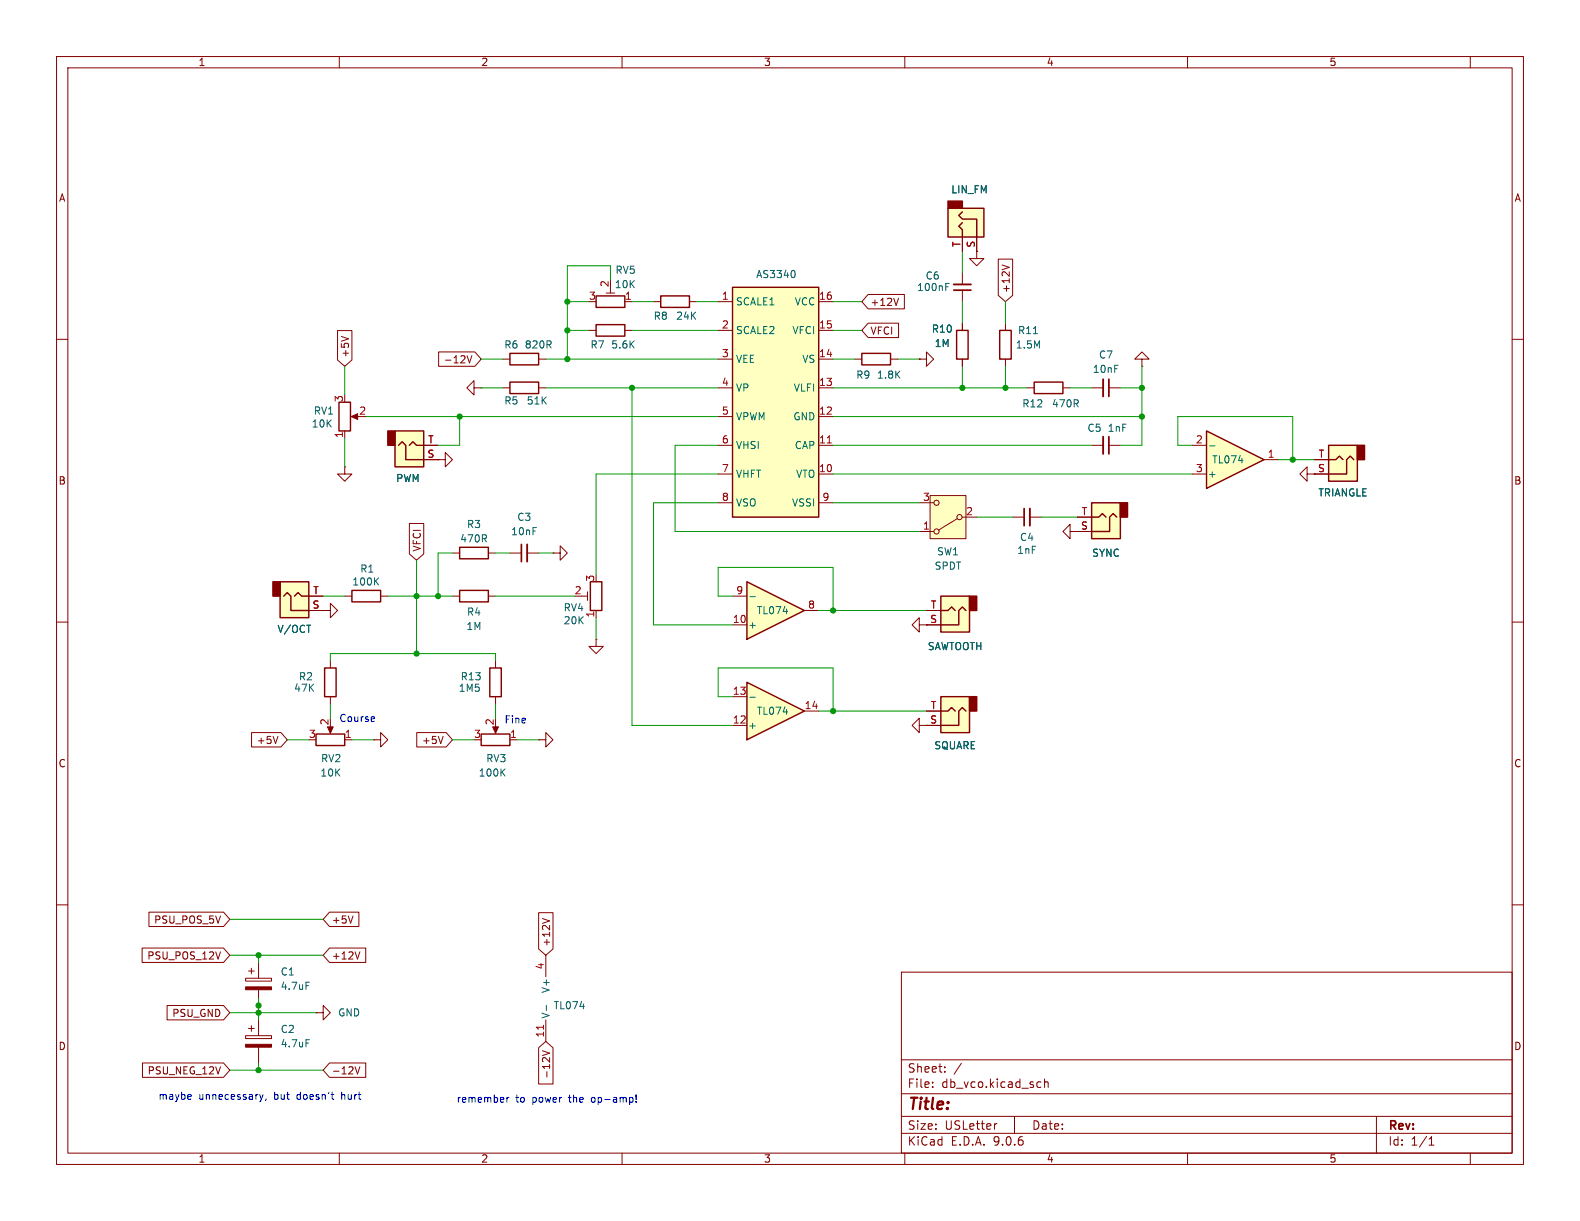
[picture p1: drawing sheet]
<svg xmlns="http://www.w3.org/2000/svg" width="279mm" height="216mm" viewBox="0 0 279 216" stroke-linecap="round" stroke-linejoin="round" font-family="sans-serif">
<g fill="none" stroke="#840000" stroke-width=".18">
<path d="M10 10h259.4v195.9h-259.4zM12 12h255.4v191.9h-255.4zM60 10v2M110 10v2M160 10v2M210 10v2M260 10v2M10 60h2M88.9 63.5h1.3M95.2 63.5h1.3M267.4 60h2M10 110h2"/>
<path d="M267.4 110h2M10 160h2M159.4 171.9h108v32h-108zM267.4 160h2M159.4 197.4h108M159.4 193.4h108M159.4 187.4h108M164.9 192.1v.2M164.9 191.4v.1M167.1 189.4v.2M167.1 188.7v.1M170 188l-1.3 1.9"/>
<path d="M176.3 198.7l-.3 .1M179.4 197.4v3M183.6 191.3l.5 .1M184.1 192.2l-.5 .1M184.7 191.4l.2-.1 .4 .1 .1 .9M184.7 190.8v1.5M243.4 197.4v6.5M60 203.9v2M110 203.9v2M159.4 200.4h108M160 203.9v2M210 203.9v2"/>
<path d="M252.7 202.5h.9M252.7 201.4l.4-.4v1.5M260 203.9v2"/>
</g>
<path d="M90.2 62.5h5v2h-5z" fill="none" stroke="#840000" stroke-width=".25"/>
<path d="M129.5 50.8h15.3v40.6h-15.3z" fill="#ffffc2"/>
<path d="M129.5 50.8h15.3v40.6h-15.3z" fill="none" stroke="#840000" stroke-width=".25"/>
<g fill="none" stroke="#840000" stroke-width=".18">
<path d="M127 53.3h2.5M127 58.4h2.5M144.8 53.3h2.5M144.8 58.4h2.5M127 63.5h2.5M127 68.6h2.5M127 73.7h2.5M127 78.7h2.5M144.8 63.5h2.5M144.8 68.6h2.5M144.8 73.7h2.5M144.8 78.7h2.5"/>
<path d="M193 78.7h2.1M196.1 78.7h2M127 83.8h2.5M127 88.9h2.5M144.8 83.8h2.5M144.8 88.9h2.5M162.6 110.5v-1.3l-1.3 1.3 1.3 1.3v-1.3h1.2M163.8 110.5h.1"/>
</g>
<path d="M146.3 78.3h.7" fill="none" stroke="#a90000" stroke-width=".18"/>
<path d="M140.4 47.9l.2 .4-.2 .7" fill="none" stroke="#006464" stroke-width=".18"/>
<path d="M196.1 77.2v3.1" fill="none" stroke="#840000" stroke-width=".3"/>
<path d="M195.1 77.2v3.1" fill="none" stroke="#840000" stroke-width=".33"/>
<path d="M166.4 105.4h5v6.4h-5z" fill="#ffffc2"/>
<path d="M171.4 105.4h1.3v2.6h-1.3z" fill="#840000" stroke="#840000" stroke-width=".25"/>
<path d="M166.4 105.4h5v6.4h-5zM166.4 108h1.2l.7-.7 .6 .7M170.8 108l-.6-.7-.7 .7v2.5h-3.1" fill="none" stroke="#840000" stroke-width=".25"/>
<path d="M163.8 110.5h2.6M163.8 108h2.6" fill="none" stroke="#840000" stroke-width=".18"/>
<path d="M164.5 87.6h6.3v7.7h-6.3z" fill="#ffffc2"/>
<g fill="none" stroke="#840000" stroke-width=".18">
<path d="M162.6 94h2.5M162.6 88.9h2.5M164.5 87.6h6.3v7.7h-6.3zM169.3 91.7l-3.3 2M170.2 91.4h2.5"/>
<circle cx="165.6" cy="94" r=".46"/>
<circle cx="165.6" cy="88.9" r=".46"/>
<circle cx="169.7" cy="91.4" r=".46"/>
</g>
<path d="M213.4 76.2l10.1 5.1-10.1 5.1z" fill="#ffffc2"/>
<path d="M213.4 76.2l10.1 5.1-10.1 5.1z" fill="none" stroke="#840000" stroke-width=".25"/>
<path d="M210.8 78.7h2.6M210.8 83.8h2.6M223.5 81.3h2.6" fill="none" stroke="#840000" stroke-width=".18"/>
<path d="M213.9 78.8h1" fill="none" stroke="#006464" stroke-width=".18"/>
<path d="M132.1 102.9l10.1 5.1-10.1 5z" fill="#ffffc2"/>
<path d="M132.1 102.9l10.1 5.1-10.1 5z" fill="none" stroke="#840000" stroke-width=".25"/>
<path d="M129.5 110.5h2.6M129.5 105.4h2.6M142.2 108h2.6" fill="none" stroke="#840000" stroke-width=".18"/>
<path d="M132.6 105.5h1" fill="none" stroke="#006464" stroke-width=".18"/>
<path d="M132.1 120.7l10.1 5-10.1 5.1z" fill="#ffffc2"/>
<path d="M176.8 58.4h2v5.1h-2zM90.2 67.6h5v2h-5zM152.4 62.5h5.1v2h-5.1zM132.1 120.7l10.1 5-10.1 5.1z" fill="none" stroke="#840000" stroke-width=".25"/>
<path d="M177.8 57.2v1.2M88.9 68.6h1.3M95.2 68.6h1.3M151.1 63.5h1.3M157.5 63.5h1.2M177.8 63.5v1.3M231.1 83.8v-1.2l-1.2 1.2 1.2 1.3v-1.3h1.3M232.4 83.8h.1M129.5 128.3h2.6M129.5 123.2h2.6M142.2 125.7h2.6" fill="none" stroke="#840000" stroke-width=".18"/>
<path d="M182.7 59h.8M132.6 123.3h1" fill="none" stroke="#006464" stroke-width=".18"/>
<path d="M234.9 78.7h5.1v6.4h-5.1z" fill="#ffffc2"/>
<path d="M240 78.7h1.3v2.6h-1.3z" fill="#840000" stroke="#840000" stroke-width=".25"/>
<path d="M105.4 52.3h5.1v2.1h-5.1zM59.9 71.1h2.1v5.1h-2.1zM234.9 78.7h5.1v6.4h-5.1zM234.9 81.3h1.3l.7-.7 .6 .7M239.4 81.3l-.6-.7-.7 .7v2.5h-3.2" fill="none" stroke="#840000" stroke-width=".25"/>
<g fill="none" stroke="#840000" stroke-width=".18">
<path d="M107.2 51.8h1.5M107.9 50.8v1M110.5 53.3h1.3M61 76.2v1.3M62.5 73.7h1M193 68.6h2.1M196.1 68.6h2M201.9 63.5h1.3l-1.3-1.3-1.2 1.3h1.2v1.3M201.9 64.8h.1M61 82.6v1.2h1.2l-1.2 1.3-1.3-1.3h1.3M61 82.6h.1M232.4 83.8h2.5"/>
<path d="M232.4 81.3h2.5"/>
</g>
<path d="M62.1 73.7l1.1-.5v1z" fill="#840000" stroke="#840000" stroke-width=".18"/>
<path d="M196.1 67.1v3" fill="none" stroke="#840000" stroke-width=".3"/>
<path d="M195.1 67.1v3" fill="none" stroke="#840000" stroke-width=".33"/>
<path d="M167.6 36.8h6.4v5.1h-6.4z" fill="#ffffc2"/>
<path d="M167.6 35.6h2.6v1.2h-2.6z" fill="#840000" stroke="#840000" stroke-width=".25"/>
<path d="M167.6 36.8h6.4v5.1h-6.4zM170.2 39.4l-.7 .6 .7 .6v1.3M170.2 37.5l-.7 .6 .7 .6h2.5v3.2M62.2 104.4h5.1v2h-5.1zM55.9 129.8h5.1v2h-5.1z" fill="none" stroke="#840000" stroke-width=".25"/>
<path d="M170.2 41.9v2.6M172.7 41.9v2.6M61 105.4h1.2M67.3 105.4h1.3M58.4 128.3v1M61 130.8h1.2" fill="none" stroke="#840000" stroke-width=".18"/>
<path d="M57.9 128.5h1l-.5 1.2z" fill="#840000" stroke="#840000" stroke-width=".18"/>
<path d="M66.4 102.7l.6 .7M67 102.2l-.8 .7" fill="none" stroke="#006464" stroke-width=".18"/>
<path d="M49.5 102.9h5.1v6.3h-5.1z" fill="#ffffc2"/>
<path d="M48.3 102.9h1.2v2.5h-1.2z" fill="#840000" stroke="#840000" stroke-width=".25"/>
<path d="M169.2 58.4h2v5.1h-2zM182.9 67.6h5.1v2h-5.1zM49.5 102.9h5.1v6.3h-5.1zM50.2 105.4l.6-.6 .6 .6v2.6h3.2M52.1 105.4l.6-.6 .6 .6h1.3M57.4 118.1h2v5.1h-2zM81.3 104.4h5.1v2h-5.1zM86.6 118.1h2v5.1h-2zM85.1 129.8h5.1v2h-5.1z" fill="none" stroke="#840000" stroke-width=".25"/>
<g fill="none" stroke="#840000" stroke-width=".18">
<path d="M170.2 48.3v2M170.2 51.3v2M170.2 57.2v1.2M83.8 68.6v-1.3l-1.3 1.3 1.3 1.3v-1.3h1.3M85.1 68.6h.1M162.6 63.5h1.2v-1.3l1.3 1.3-1.3 1.3v-1.3M162.6 63.5h.1M170.2 63.5v1.3M181.6 68.6h1.3M188 68.6h1.2M54.6 108h2.5M54.6 105.4h2.5"/>
<path d="M57.1 108h1.3v-1.3l1.3 1.3-1.3 1.2v-1.2M57.1 108h.1M58.4 116.8v1.3M80 105.4h1.3M86.4 105.4h1.2M87.6 116.8v1.3M58.4 123.2v1.3M66 130.8h1.3v-1.3l1.3 1.3-1.3 1.3v-1.3M66 130.8h.1M87.6 123.2v1.3M87.6 128.3v1M90.2 130.8h1.2"/>
<path d="M95.2 130.8h1.3v-1.3l1.3 1.3-1.3 1.3v-1.3M95.2 130.8h.1"/>
</g>
<path d="M87.1 128.5h1l-.5 1.2z" fill="#840000" stroke="#840000" stroke-width=".18"/>
<path d="M167.2 50.7h.5M167.2 50.1h.7M88.8 136.5l.5 .7M89.3 136l-.7 .7" fill="none" stroke="#006464" stroke-width=".18"/>
<path d="M168.7 51.3h3" fill="none" stroke="#840000" stroke-width=".3"/>
<path d="M168.7 50.3h3" fill="none" stroke="#840000" stroke-width=".33"/>
<path d="M193 88.9h5.1v6.4h-5.1z" fill="#ffffc2"/>
<path d="M198.1 88.9h1.3v2.5h-1.3z" fill="#840000" stroke="#840000" stroke-width=".25"/>
<path d="M193 88.9h5.1v6.4h-5.1zM193 91.4h1.3l.6-.6 .7 .6M197.5 91.4l-.7-.6-.6 .6v2.6h-3.2" fill="none" stroke="#840000" stroke-width=".25"/>
<path d="M190.5 94h2.5M190.5 91.4h2.5" fill="none" stroke="#840000" stroke-width=".18"/>
<path d="M166.4 123.2h5v6.3h-5z" fill="#ffffc2"/>
<path d="M171.4 123.2h1.3v2.5h-1.3z" fill="#840000" stroke="#840000" stroke-width=".25"/>
<path d="M105.4 57.4h5.1v2h-5.1zM116.8 52.3h5.1v2.1h-5.1zM104.4 102.9h2v5.1h-2zM166.4 123.2h5v6.3h-5zM166.4 125.7h1.2l.7-.6 .6 .6M170.8 125.7l-.6-.6-.7 .6v2.6h-3.1" fill="none" stroke="#840000" stroke-width=".25"/>
<g fill="none" stroke="#840000" stroke-width=".18">
<path d="M104.1 58.4h1.3M110.5 58.4h1.3M115.6 53.3h1.2M121.9 53.3h1.3M172.7 44.5v1.2h1.3l-1.3 1.3-1.3-1.3h1.3M172.7 44.5h.1M77.5 81.3h1.2v-1.3l1.3 1.3-1.3 1.3v-1.3M77.5 81.3h.1M97.8 97.8h1.3v-1.3l1.2 1.3-1.2 1.3v-1.3M97.8 97.8h.1M179.1 91.4h2M182.1 91.4h2"/>
<path d="M189.2 94v-1.3l-1.2 1.3 1.2 1.3v-1.3h1.3M190.5 94h.1M102.9 105.4h1M103.9 104.6v1.6M105.4 113v1.3h1.3l-1.3 1.3-1.3-1.3h1.3M105.4 113h.1M105.4 108v1.2M162.6 128.3v-1.3l-1.3 1.3 1.3 1.2v-1.2h1.2M163.8 128.3h.1M163.8 128.3h2.6M163.8 125.7h2.6M43.4 173h4.6v.5h-4.6z"/>
<path d="M43.9 171.7h1.1M44.4 171.2v1M45.7 170.2v2.8M45.7 175v2.8M96.5 168.9v3.8M96.5 180.3v3.9"/>
</g>
<path d="M181.1 89.9v3.1" fill="none" stroke="#840000" stroke-width=".3"/>
<path d="M182.1 89.9v3.1" fill="none" stroke="#840000" stroke-width=".33"/>
<path d="M54.1 173.7h.6M96.6 177.8v.9" fill="none" stroke="#006464" stroke-width=".18"/>
<path d="M96.1 181.3v.7" fill="none" stroke="#a90000" stroke-width=".18"/>
<path d="M43.4 174.5h4.6v.5h-4.6z" fill="#840000" stroke="#840000" stroke-width=".18"/>
<path d="M69.8 76.2h5.1v6.4h-5.1z" fill="#ffffc2"/>
<path d="M68.6 76.2h1.2v2.5h-1.2z" fill="#840000" stroke="#840000" stroke-width=".25"/>
<path d="M69.8 76.2h5.1v6.4h-5.1zM70.5 78.7l.6-.6 .7 .6v2.6h3.1M72.4 78.7l.6-.6 .7 .6h1.2M81.3 96.8h5.1v2h-5.1z" fill="none" stroke="#840000" stroke-width=".25"/>
<g fill="none" stroke="#840000" stroke-width=".18">
<path d="M59.7 58.5h2.5v5.2l-1.2 1.1-1.3-1.1zM60.4 59.5l1.2 .4M153.5 52.1h6.4v2.5h-6.4l-1.1-1.3zM153.5 57.1h5.4v2.6h-5.4l-1.1-1.3zM158.9 52.7l-.4 1.3M170.2 41.9v2.6M170.2 57.2v1.2M172.7 44.5h.1M172.7 41.9v2.6M176.5 45.8h2.6v6.4l-1.3 1.1-1.3-1.1zM177.2 46.9l1.3 .4M74.9 78.7h2.6"/>
<path d="M77.6 62.2h6.4l1.1 1.3-1.1 1.3h-6.4zM82.6 62.9l.4 1.3 .4-1.3M162.6 63.5h.1M170.2 63.5v1.3M72.4 92.6h2.5v5.3l-1.2 1.2-1.3-1.2zM74.9 81.3h2.6M77.5 81.3h.1M80 97.8h1.3M86.4 97.8h1.2M90.2 97.8h2M93.2 97.8h2M190.5 94h.1"/>
<path d="M190.5 94h2.5M190.5 91.4h2.5M232.4 83.8h.1M232.4 81.3h2.5M232.4 83.8h2.5M54.6 108h2.5M54.6 105.4h2.5M57.1 108h.1M163.8 110.5h.1M163.8 110.5h2.6M163.8 108h2.6M44.5 129.5h5.2l1.1 1.3-1.1 1.3h-5.2z"/>
<path d="M49.2 130.2l-.5 1.3M73.7 129.5h5.2l1.1 1.3-1.1 1.3h-5.2zM78.4 130.2l-.5 1.3M163.8 128.3h.1M163.8 128.3h2.6M163.8 125.7h2.6M25.1 167.6h14.4l1.1 1.3-1.1 1.3h-14.4zM26.3 161.3h13.2l1.1 1.3-1.1 1.2h-13.2zM29.5 177.8h10l1.1 1.3-1.1 1.2h-10zM55.9 179.1h1.2v-1.3l1.3 1.3-1.3 1.2v-1.2M55.9 179.1h.1M58.3 167.6h6.4v2.6h-6.4l-1.2-1.3z"/>
<path d="M58.3 161.3h5.2v2.5h-5.2l-1.2-1.2zM62.4 162l-.4 1.2M63.6 168.3l-.4 1.3M95.2 161.4h2.6v6.4l-1.3 1.1-1.3-1.1zM95.9 162.4l1.3 .4M25.2 188h14.3l1.1 1.2-1.1 1.3h-14.3zM43.4 183.1h4.6v.5h-4.6zM43.9 181.9h1.1M44.4 181.4v1M45.7 180.3v2.8M45.7 185.2v2.8M58.3 188h6.4v2.5h-6.4l-1.2-1.3z"/>
<path d="M62.8 188.6l.4 1.3 .4-1.3M95.2 185.3l1.3-1.1 1.3 1.1v6.4h-2.6zM95.9 185.8l1.3 .4-1.3 .4"/>
</g>
<path d="M92.2 96.3v3" fill="none" stroke="#840000" stroke-width=".3"/>
<path d="M93.2 96.3v3" fill="none" stroke="#840000" stroke-width=".33"/>
<path d="M43.4 184.7h4.6v.5h-4.6z" fill="#840000" stroke="#840000" stroke-width=".18"/>
<path d="M54.1 183.8h.6" fill="none" stroke="#006464" stroke-width=".18"/>
<g fill="none" stroke="#009600" stroke-width=".18">
<path d="M100.3 53.3h3.8M100.3 58.4h3.8M107.9 49.5v-2.5h-7.6v16.5M111.8 53.3h3.8M111.8 58.4h15.2M123.2 53.3h3.8M147.3 53.3h5.1M147.3 58.4h5.1M170.2 44.5v3.8M170.2 53.3v3.9M177.8 53.3v3.9M61 64.8v5.1"/>
<path d="M61 77.5v5.1M64.8 73.7h62.2M81.3 73.7v5h-3.8M85.1 68.6h3.8M85.1 63.5h3.8M96.5 68.6h30.5M96.5 63.5h30.5M111.8 68.6v59.7h17.7M127 78.7h-7.6v15.3h43.2M147.3 68.6h34.3M147.3 73.7h54.6M147.3 78.7h45.7"/>
<path d="M147.3 63.5h3.8M158.7 63.5h3.9M170.2 64.8v3.8M177.8 64.8v3.8M189.2 68.6h3.8M198.1 68.6h3.8M201.9 64.8v13.9h-3.8M210.8 78.7h-2.5v-5h20.3v7.6M73.7 99.1v16.5M80 97.8h-2.5v7.6M87.6 97.8h2.6M95.2 97.8h2.6"/>
<path d="M127 83.8h-21.6v17.8M127 88.9h-11.4v21.6h13.9M147.3 83.8h63.5M147.3 88.9h15.3M172.7 91.4h6.4M184.1 91.4h6.4M226.1 81.3h6.3M57.1 105.4h3.9M58.4 116.8v-1.2h29.2v1.2M68.6 105.4h11.4M87.6 105.4h14M105.4 109.2v3.8"/>
<path d="M129.5 105.4h-2.5v-5.1h20.3v7.7M144.8 108h19M50.8 130.8h3.8M58.4 124.5v2.5M62.2 130.8h3.8M80 130.8h3.8M87.6 124.5v2.5M91.4 130.8h3.8M129.5 123.2h-2.5v-5.1h20.3v7.6M144.8 125.7h19M40.6 179.1h15.3M40.6 168.9h16.5"/>
<path d="M40.6 162.6h16.5M45.7 168.9v1.3M45.7 176.5v3.8M40.6 189.2h16.5M45.7 188v1.2"/>
</g>
<g fill="none" stroke="#0000c2" stroke-width=".18">
<path d="M66.1 126.7l.1 .3-.6 .2M66.2 127.5l-.1 .1M33.8 193.6v.2l-.6 .2M45.9 193.5l.3 .9M46.2 194.4l-.1 .3M46.5 193.5l-.3 .9M47.1 194.3l-.2 .3M58.6 193.5h.4M58.9 194.4h.1M89.6 194v.9M90 194l-.4 .3M112.5 194.8v.1"/>
<path d="M112.5 193.6v.8"/>
</g>
<g fill="#009600" stroke="#009600" stroke-width=".18">
<circle cx="45.7" cy="168.9" r=".46"/>
<circle cx="45.7" cy="177.8" r=".46"/>
<circle cx="45.7" cy="179.1" r=".46"/>
<circle cx="45.7" cy="189.2" r=".46"/>
<circle cx="100.3" cy="63.5" r=".46"/>
<circle cx="81.3" cy="73.7" r=".46"/>
<circle cx="100.3" cy="53.3" r=".46"/>
<circle cx="100.3" cy="58.4" r=".46"/>
<circle cx="147.3" cy="108" r=".46"/>
<circle cx="111.8" cy="68.6" r=".46"/>
<circle cx="147.3" cy="125.7" r=".46"/>
<circle cx="77.5" cy="105.4" r=".46"/>
<circle cx="73.7" cy="105.4" r=".46"/>
<circle cx="73.7" cy="115.6" r=".46"/>
<circle cx="170.2" cy="68.6" r=".46"/>
<circle cx="201.9" cy="73.7" r=".46"/>
<circle cx="177.8" cy="68.6" r=".46"/>
<circle cx="228.6" cy="81.3" r=".46"/>
<circle cx="201.9" cy="68.6" r=".46"/>
</g>
<text font-size="2.8" fill="#840000" x="160.4" y="196.8">Title:</text>
<g font-size="2.1" fill="#840000">
<text x="160.4" y="189.9">Sheet:</text>
<text x="160.4" y="192.6">File:</text>
<text x="166.5" y="192.6">db_vco.kicad_sch</text>
<text x="160.4" y="202.8">KiCad</text>
<text x="160.4" y="200">Size:</text>
<text x="167.1" y="200">USLetter</text>
<text x="168.1" y="202.8">E.D.A.</text>
<text x="175.7" y="202.8">9.0.6</text>
<text x="182.4" y="200">Date:</text>
<text x="245.4" y="200.2">Rev:</text>
<text x="245.4" y="202.8">Id:</text>
<text x="249.5" y="202.8">1/1</text>
</g>
<g font-size="1.8" fill="#840000">
<text x="35" y="11.9">1</text>
<text x="85" y="11.9">2</text>
<text x="135" y="11.9">3</text>
<text x="185" y="11.9">4</text>
<text x="235" y="11.9">5</text>
<text x="10.3" y="35.9">A</text>
<text x="267.7" y="35.9">A</text>
<text x="178.8" y="51.9" transform="rotate(-90 178.8 51.9)">+12V</text>
<text x="153.8" y="54.3">+12V</text>
<text x="153.8" y="59.4">VFCI</text>
<text x="61.9" y="63.3" transform="rotate(-90 61.9 63.3)">+5V</text>
<text x="78.4" y="64.5">-12V</text>
<text x="10.3" y="85.9">B</text>
<text x="267.7" y="85.9">B</text>
<text x="74.6" y="97.6" transform="rotate(-90 74.6 97.6)">VFCI</text>
<text x="45.3" y="131.8">+5V</text>
<text x="74.5" y="131.8">+5V</text>
<text x="10.3" y="135.9">C</text>
<text x="267.7" y="135.9">C</text>
<text x="27.2" y="163.5">PSU_POS_5V</text>
<text x="58.6" y="163.5">+5V</text>
<text x="97.5" y="167.5" transform="rotate(-90 97.5 167.5)">+12V</text>
<text x="25.9" y="169.9">PSU_POS_12V</text>
<text x="58.6" y="169.9">+12V</text>
<text x="10.3" y="185.9">D</text>
<text x="30.4" y="180">PSU_GND</text>
<text x="267.7" y="185.9">D</text>
<text x="26" y="190.2">PSU_NEG_12V</text>
<text x="58.6" y="190.2">-12V</text>
<text x="97.5" y="190.9" transform="rotate(-90 97.5 190.9)">-12V</text>
<text x="35" y="205.8">1</text>
<text x="85" y="205.8">2</text>
<text x="135" y="205.8">3</text>
<text x="185" y="205.8">4</text>
<text x="235" y="205.8">5</text>
</g>
<g font-size="1.8" fill="#006464">
<text x="168.1" y="34.4">LIN_FM</text>
<text x="108.6" y="51.2">10K</text>
<text x="108.7" y="48.6">RV5</text>
<text x="133.6" y="49.4">AS3340</text>
<text x="162.1" y="51.7">100nF</text>
<text x="163.6" y="49.6">C6</text>
<text x="115.5" y="56.7">R8</text>
<text x="119.5" y="56.7">24K</text>
<text x="130" y="54.2">SCALE1</text>
<text x="130" y="59.3">SCALE2</text>
<text x="140" y="59.3">VFCI</text>
<text x="140.4" y="54.2">VCC</text>
<text x="164.7" y="59">R10</text>
<text x="179.9" y="59.3">R11</text>
<text x="89.1" y="61.8">R6</text>
<text x="92.7" y="61.8">820R</text>
<text x="104.3" y="61.8">R7</text>
<text x="108" y="61.8">5.6K</text>
<text x="130" y="64.4">VEE</text>
<text x="141.8" y="64.4">VS</text>
<text x="165.2" y="61.6">1M</text>
<text x="179.5" y="61.8">1.5M</text>
<text x="194.2" y="63.6">C7</text>
<text x="89.1" y="71.7">R5</text>
<text x="93" y="71.7">51K</text>
<text x="130" y="69.4">VP</text>
<text x="140.3" y="69.4">VLFI</text>
<text x="151.3" y="67.2">R9</text>
<text x="155" y="67.2">1.8K</text>
<text x="193.2" y="66.1">10nF</text>
<text x="55" y="75.8">10K</text>
<text x="55.4" y="73.5">RV1</text>
<text x="130" y="74.5">VPWM</text>
<text x="140.2" y="74.5">GND</text>
<text x="180.7" y="72.2">R12</text>
<text x="185.9" y="72.2">470R</text>
<text x="192.2" y="76.6">C5</text>
<text x="195.8" y="76.6">1nF</text>
<text x="130" y="79.6">VHSI</text>
<text x="140.4" y="79.6">CAP</text>
<text x="214.3" y="82.1">TL074</text>
<text x="69.9" y="85.4">PWM</text>
<text x="130" y="84.7">VHFT</text>
<text x="130" y="89.8">VSO</text>
<text x="140" y="89.8">VSSI</text>
<text x="140.7" y="84.7">VTO</text>
<text x="213.5" y="84.7">+</text>
<text x="233" y="88">TRIANGLE</text>
<text x="82.5" y="93.6">R3</text>
<text x="90.3" y="94.8">10nF</text>
<text x="91.4" y="92.3">C3</text>
<text x="180.3" y="95.9">C4</text>
<text x="63.6" y="101.4">R1</text>
<text x="81.3" y="96.1">470R</text>
<text x="165.2" y="100.9">SPDT</text>
<text x="165.6" y="98.4">SW1</text>
<text x="179.8" y="98.1">1nF</text>
<text x="193" y="98.7">SYNC</text>
<text x="62.2" y="103.7">100K</text>
<text x="49" y="112.1">V/OCT</text>
<text x="82.4" y="111.6">1M</text>
<text x="82.5" y="109.1">R4</text>
<text x="99.6" y="108.3">RV4</text>
<text x="99.6" y="110.6">20K</text>
<text x="132.2" y="111.4">+</text>
<text x="133.7" y="108.8">TL074</text>
<text x="164" y="115.2">SAWTOOTH</text>
<text x="51.9" y="122.5">47K</text>
<text x="52.8" y="120.5">R2</text>
<text x="81" y="122.5">1M5</text>
<text x="81.4" y="120.5">R13</text>
<text x="132.2" y="129.1">+</text>
<text x="133.7" y="126.6">TL074</text>
<text x="56.6" y="137.5">10K</text>
<text x="56.7" y="135">RV2</text>
<text x="84.6" y="137.5">100K</text>
<text x="85.9" y="135">RV3</text>
<text x="165.1" y="132.7">SQUARE</text>
<text x="49.5" y="172.7">C1</text>
<text x="49.5" y="175.2">4.7uF</text>
<text x="59.7" y="179.9">GND</text>
<text x="97.4" y="175.7" transform="rotate(-90 97.4 175.7)">V+</text>
<text x="97.8" y="178.7">TL074</text>
<text x="49.5" y="182.9">C2</text>
<text x="49.5" y="185.4">4.7uF</text>
<text x="97.4" y="180.2" transform="rotate(-90 97.4 180.2)">V-</text>
</g>
<g font-size="1.8" fill="#a90000">
<text x="169.9" y="43.8" transform="rotate(-90 169.9 43.8)">T</text>
<text x="172.5" y="43.9" transform="rotate(-90 172.5 43.9)">S</text>
<text x="104.1" y="53.1">3</text>
<text x="107.7" y="50.9" transform="rotate(-90 107.7 50.9)">2</text>
<text x="110.4" y="53.1">1</text>
<text x="127.6" y="53.1">1</text>
<text x="144.7" y="53.1">16</text>
<text x="127.6" y="58.2">2</text>
<text x="144.7" y="58.2">15</text>
<text x="127.6" y="63.2">3</text>
<text x="144.7" y="63.2">14</text>
<text x="60.7" y="71.2" transform="rotate(-90 60.7 71.2)">3</text>
<text x="127.6" y="68.3">4</text>
<text x="144.7" y="68.3">13</text>
<text x="60.7" y="77.5" transform="rotate(-90 60.7 77.5)">1</text>
<text x="63.4" y="73.4">2</text>
<text x="127.6" y="73.4">5</text>
<text x="144.7" y="73.4">12</text>
<text x="75.5" y="81">S</text>
<text x="75.6" y="78.5">T</text>
<text x="127.6" y="78.5">6</text>
<text x="127.6" y="83.6">7</text>
<text x="144.7" y="78.5">11</text>
<text x="144.7" y="83.6">10</text>
<text x="211.4" y="83.6">3</text>
<text x="211.4" y="78.5">2</text>
<text x="224.1" y="81">1</text>
<text x="233" y="83.6">S</text>
<text x="233.1" y="81">T</text>
<text x="127.6" y="88.6">8</text>
<text x="145.3" y="88.6">9</text>
<text x="163.1" y="88.6">3</text>
<text x="163.1" y="93.7">1</text>
<text x="170.7" y="91.2">2</text>
<text x="191.1" y="93.7">S</text>
<text x="191.2" y="91.2">T</text>
<text x="55.2" y="107.7">S</text>
<text x="55.3" y="105.2">T</text>
<text x="101.5" y="105.2">2</text>
<text x="105.2" y="102.9" transform="rotate(-90 105.2 102.9)">3</text>
<text x="130.1" y="105.2">9</text>
<text x="142.8" y="107.7">8</text>
<text x="164.5" y="107.7">T</text>
<text x="105.2" y="109.3" transform="rotate(-90 105.2 109.3)">1</text>
<text x="129.5" y="110.2">10</text>
<text x="164.4" y="110.2">S</text>
<text x="129.5" y="122.9">13</text>
<text x="142.2" y="125.5">14</text>
<text x="164.5" y="125.5">T</text>
<text x="54.5" y="130.6">3</text>
<text x="58.2" y="128.3" transform="rotate(-90 58.2 128.3)">2</text>
<text x="60.9" y="130.6">1</text>
<text x="83.7" y="130.6">3</text>
<text x="87.4" y="128.3" transform="rotate(-90 87.4 128.3)">2</text>
<text x="90.1" y="130.6">1</text>
<text x="129.5" y="128">12</text>
<text x="164.4" y="128">S</text>
<text x="96.3" y="171.5" transform="rotate(-90 96.3 171.5)">4</text>
<text x="96.3" y="183.6" transform="rotate(-90 96.3 183.6)">11</text>
</g>
<g font-size="1.8" fill="#0000c2">
<text x="59.9" y="127.9">Course</text>
<text x="89.1" y="128.1">Fine</text>
<text x="27.9" y="194.7">maybe</text>
<text x="35.1" y="194.7">unnecessary,</text>
<text x="48.6" y="194.7">but</text>
<text x="52.8" y="194.7">doesn't</text>
<text x="60.8" y="194.7">hurt</text>
<text x="80.6" y="195.2">remember</text>
<text x="91.2" y="195.2">to</text>
<text x="94.2" y="195.2">power</text>
<text x="100.9" y="195.2">the</text>
<text x="105" y="195.2">op-amp!</text>
</g>
</svg>
